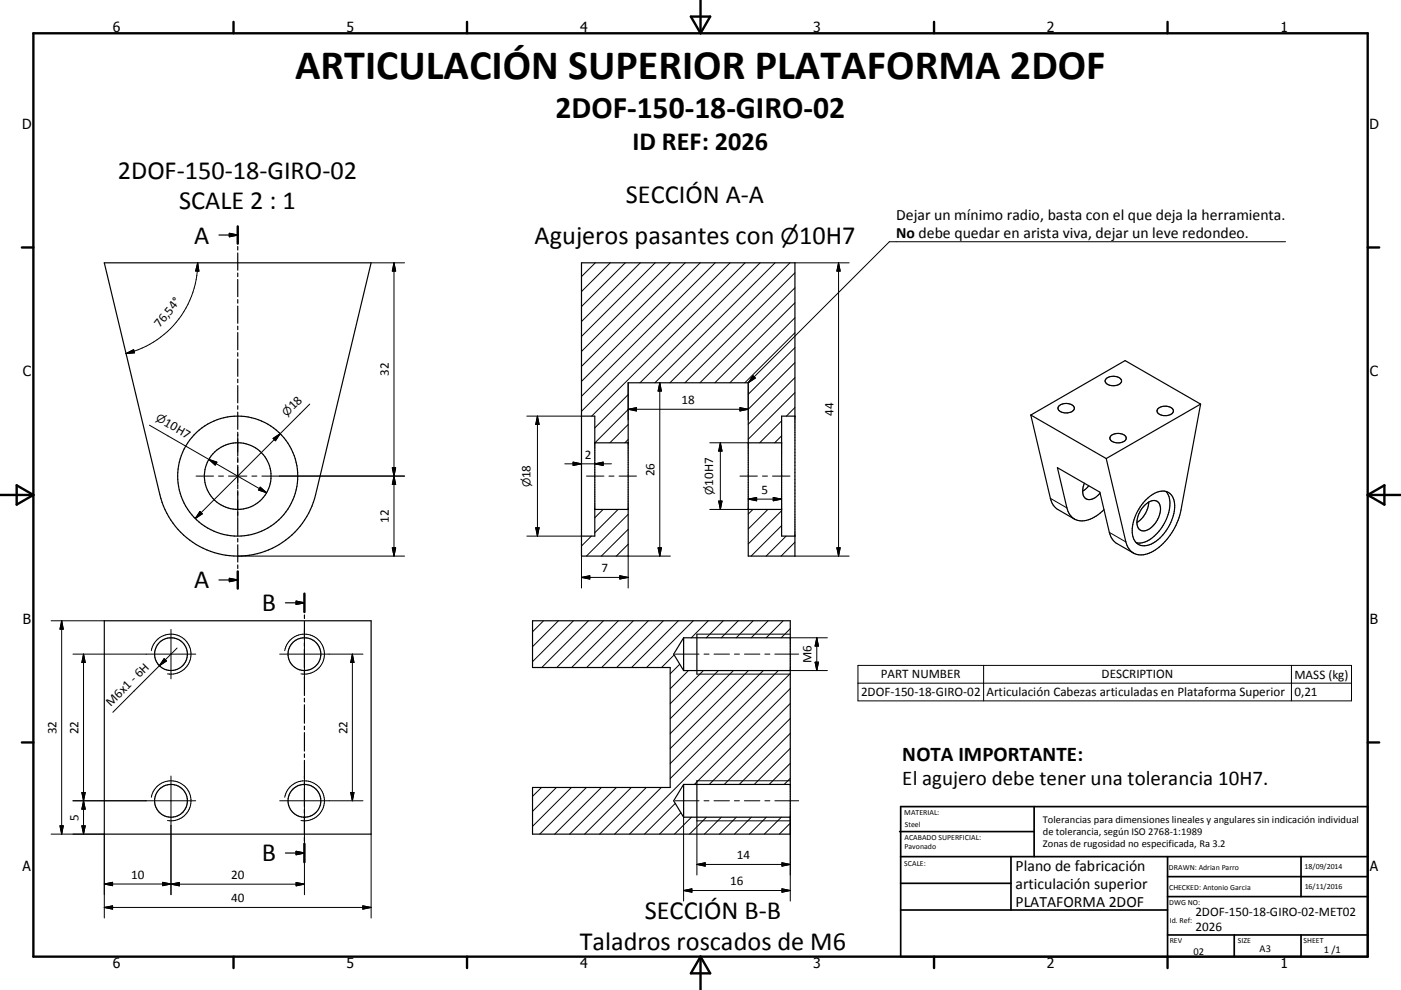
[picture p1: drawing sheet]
<svg xmlns="http://www.w3.org/2000/svg" width="420mm" height="297mm" viewBox="0 0 420 297" stroke-linecap="round" stroke-linejoin="round" font-family="sans-serif">
<g fill="none" stroke="#000" stroke-width=".36">
<path d="M31.3 78.8h80l-16.7 69.6a24 24 0 0 1-23.3 18.4 24 24 0 0 1-23.4-18.4zM65.6 70.5h5.7M68.8 70l2.5 .5-2.5 .5zM71.3 67.9v5.2M71.3 74v1M71.3 75.9v5.2M174.3 78.8h64v88h-14v-52h-36v52h-14zM71.3 81.9v1.1M71.3 83.9v5.1M71.3 89.9v1M71.3 91.8v5.2M71.3 97.8v1.1"/>
<path d="M71.3 99.8v5.1M71.3 105.8v1.1M71.3 107.7v5.2M71.3 113.8v1M71.3 115.7v5.2M331.6 113.7a3.2 3.2 0 0 1 4.6 .4 2.17 2.17 0 0 1-2.8 1.6 1.64 1.64 0 0 1-2-1.8zM71.3 121.7v1.1M71.3 123.7v5.1M71.3 129.7v1M71.3 131.6v5.2M71.3 137.6v1.1M71.3 139.6v5.1"/>
<path d="M174.3 124.8h4v36h-4M178.3 132.8h10M224.3 132.8h10M238.3 124.8h-4v36h4M309 124.5l5.9 25a5.1 5.1 0 0 0 2.3 3.4l4.9 2.8M309 124.5l22.7 13.1M317.5 121.8a3.2 3.2 0 0 1 4.6 .5 1.69 1.69 0 0 1-2.1 1.6 2.34 2.34 0 0 1-2.8-1.4zM333 130.8a3.2 3.2 0 0 1 4.6 .4 2.13 2.13 0 0 1-2.8 1.6 1.6 1.6 0 0 1-1.9-1.8zM347.1 122.6a3.2 3.2 0 0 1 4.7 .5 1.77 1.77 0 0 1-2.1 1.6 2.28 2.28 0 0 1-2.8-1.4zM359.9 121.2l-22.6-13-28.3 16.3M359.9 121.2l-5.8 31.8a17.9 17.9 0 0 1-10.1 13.1 4.6 4.6 0 0 1-6.5-3.5l-5.8-25M359.9 121.2l-28.2 16.4"/>
<path d="M71.3 145.6v1.1M71.3 147.6v5.1M71.3 153.6v1M71.3 155.5v5.2M178.3 152.8h10M224.3 152.8h10M322.2 155.8a5.1 5.1 0 0 1-2.3-3.4l-2.9-12.1 12.8 7.4 2.8 12a5.2 5.2 0 0 0 2.3 3.4l4.9 2.8M324.6 147.4a2.2 2.2 0 0 0 1.2 2.3 2.2 2.2 0 0 0 2.6-.4l1.4-1.4M325.1 145l-.5 2.4M326.4 145.7l-1.8 1.7M331 152.9a8.5 8.5 0 0 1-8.4 3.1l-.4-.2M343 151.8a3 3 0 0 1 4.4-1 6.2 6.2 0 0 1-1.8 7 2.8 2.8 0 0 1-4.3 .7 6.3 6.3 0 0 1 1.7-6.7z"/>
<path d="M343.6 149.9a6.3 6.3 0 0 1 6.4-2.3 4.9 4.9 0 0 1 2.1 5.8 13.3 13.3 0 0 1-7.9 10.2 3.6 3.6 0 0 1-4.8-3.8 13.9 13.9 0 0 1 4.2-9.9zM344.4 150.6a7.6 7.6 0 0 1-3.6 6.1M349.5 147.4a7.4 7.4 0 0 1 .5 7.6 11.9 11.9 0 0 1-8 7.9l-1.4-.1M65.6 174h5.7M68.8 173.5l2.5 .5-2.5 .5zM71.3 161.5v1.1M71.3 163.5v5.1M71.3 169.5v1M71.3 171.4v5.2M91.3 178.1v5.5M31.3 186.2h80v64h-80zM85.6 180.9h5.7"/>
<path d="M88.8 180.3l2.5 .6-2.5 .4zM91.3 184.5v1.1M91.3 186.4v5.6M91.3 192.8v1.1M91.3 194.7v5.6M159.7 186.2h77.2v64h-77.2v-13.9h41.2v-36h-41.2zM204.9 191.3l-2.9 4.9 2.9 5M204.9 191.3h32M204.9 191.3v9.9M208.9 190.3v11.9M91.3 201.2v1M91.3 203.1v5.5"/>
<path d="M91.3 209.5v1.1M91.3 211.4v5.6M91.3 217.9v1M91.3 219.8v5.5M204.9 201.2h32M91.3 226.2v1M91.3 228.1v5.6M91.3 234.6v1M91.3 236.5v5.5M204.9 235.3l-2.9 4.9 2.9 5M204.9 235.3h32M204.9 235.3v9.9"/>
<path d="M208.9 234.2v12.1M85.6 255.9h5.7M88.8 255.4l2.5 .5-2.5 .5zM91.3 242.9v1M91.3 244.8v5.6M91.3 251.2v1.1M91.3 253.1v5.6M204.9 245.2h32"/>
<circle cx="71.3" cy="142.8" r="18"/>
<circle cx="71.3" cy="142.8" r="10"/>
<circle cx="51.3" cy="196.2" r="4.9"/>
<circle cx="91.3" cy="196.2" r="4.9"/>
<circle cx="51.3" cy="240.3" r="4.9"/>
<circle cx="91.3" cy="240.3" r="4.9"/>
</g>
<g fill="none" stroke="#000" stroke-width=".3">
<path d="M59.3 78.8a28 28 0 0 1-21.5 27.3M59.3 78.8l.3 2.6-.9-.1zM111.3 78.8h10M118.1 78.8l.5 2.5h-1zM118.1 78.8v88M178.5 78.8l-4.2 4.2M183 78.8l-8.7 8.7M187.5 78.8l-13.2 13.2M192 78.8l-17.7 17.7M196.4 78.8l-22.1 22.1M200.9 78.8l-26.6 26.6M205.4 78.8l-31.1 31.1"/>
<path d="M209.9 78.8l-35.6 35.6M214.4 78.8l-40.1 40.1M218.9 78.8l-44.6 44.6M223.4 78.8l-46 46M227.9 78.8l-36 36M232.4 78.8l-36 36M236.8 78.8l-35.9 36M238.3 78.8h16.3M251.4 78.8v88M251.4 78.8l.5 2.5h-1zM385.4 72.5h-118.8l-42.3 42.3M238.3 99.8l-15 15"/>
<path d="M238.3 95.3l-19.5 19.5M238.3 90.8l-24 24M238.3 86.3l-28.5 28.5M238.3 81.8l-32.9 33M37.8 106.1l2.3-1.2 .2 .9zM188.3 118.4l-10 10M188.3 114.8v11.2M197.8 114.8v52M197.8 114.8l.5 2.5h-1zM224.3 114.8v11.2M225.7 112.7l.8 .7-2.2 1.4zM238.3 113.3l-14 14"/>
<path d="M238.3 108.8l-14 14M238.3 104.3l-14 14M238.3 117.8l-14 14M44.8 127.6l17.8 10.2M62.6 137.8l17.3 10M62.6 137.8l2.4 .9-.5 .8zM71.3 130.3v5.3M71.3 137.1v1.5M81.9 131.5l2.1-1.4-1.4 2.1zM92.9 121.2l-34.3 34.4M158 124.8h16.3M161.1 124.8v36"/>
<path d="M161.1 124.8l.5 2.5h-1zM169.3 139.1h14M171.8 138.6l2.5 .5-2.5 .6zM178.3 139.1l2.5-.5v1.1zM188.3 131.9l-1 .9M188.3 127.4l-5.5 5.4M188.3 122.9l-9.9 9.9M188.3 122.8h36M188.3 122.8l2.5-.5v1zM212.8 132.8h11.5M216 132.8v20M216 132.8l.5 2.5h-1z"/>
<path d="M221.8 122.3l2.5 .5-2.5 .5zM234.3 130.8l-2 2M234.3 126.3l-6.5 6.5M238.3 122.3l-2.5 2.5M58.8 142.8h5.2M59.9 153.4l.8 .8-2.1 1.4zM65.5 142.8h1.5M68.5 142.8h5.5M71.3 140.1v5.5M71.3 147.1v1.5M71.3 150.1v5.2M75.5 142.8h1.5"/>
<path d="M78 146.2l1.9 1.6-2.4-.8zM78.5 142.8h42.8M117.6 140.3l1 5h-1l1-5zM160.6 158.3h1l-.5 2.5zM175.8 142.8h5.3M180.8 152.8l-2.5 2.5M182.6 142.8h1.5M185.3 152.8l-7 7M185.6 142.8h5.2M188.3 158.8l-8 8M188.3 154.3l-12.5 12.5M212.8 152.8h11.5"/>
<path d="M215.5 150.3h1l-.5 2.5zM221.8 142.8h5.3M224.3 149.7h10M224.3 149.7l2.5-.4v.9zM225.7 152.8l-1.4 1.4M228.6 142.8h1.5M230.2 152.8l-5.9 5.9M231.6 142.8h5.2M231.8 149.3l2.5 .4-2.5 .5zM234.3 157.7l-9.1 9.1M234.3 153.2l-10 10M314.9 149.5l5 2.9"/>
<path d="M332.6 159.7l4.9 2.9M71.3 166.8h50M117.6 164.3h1l-.5 2.5zM158 160.8h16.3M174.3 173.2h14M174.3 173.2l2.5-.5v1zM174.3 166.8v9.6M177.3 160.8l-3 3M185.8 172.7l2.5 .5-2.5 .5zM188.3 163.3l-3.5 3.5M197.3 164.3h1l-.5 2.5zM201 166.8h-12.7v9.6"/>
<path d="M235.7 160.8l-6 6M238.3 162.7l-4.1 4.1M238.3 166.8h16.3M250.9 164.3h1l-.5 2.5zM15.3 186.2h16M18.5 186.2v64M18.5 186.2l.5 2.6h-1zM21.9 196.2h36.8M25 196.2l.6 2.6h-1.1zM25 196.2v54M45.4 195.2a6 6 0 0 1 6.9-4.9 6 6 0 0 1 4.9 7 6 6 0 0 1-7 4.9M49.2 197.6l.7 .7-2.1 1.4z"/>
<path d="M51.3 188.8v14.9M53.1 194.4l-19.3 19.3M83.9 196.2h24.9M85.3 195.2a6 6 0 0 1 7-4.9 6 6 0 0 1 4.9 7 6 6 0 0 1-7 4.9M91.3 188.8v14.9M105.6 196.2v44M105.6 196.2l.5 2.6h-1zM163 186.2l-3.3 3.3M167.4 186.2l-7.7 7.8M171.9 186.2l-12.2 12.3M176.4 186.2l-14 14.1M180.9 186.2l-14 14.1"/>
<path d="M185.4 186.2l-14 14.1M189.9 186.2l-14 14.1M194.4 186.2l-14 14.1M198.9 186.2l-14 14.1M202.1 196.5l-3.8 3.8M202.4 196.2h7.2M203.4 186.2l-14.1 14.1M203.8 199.3l-2.9 2.8M207.8 186.2l-14 14.1M208.9 190.3h28M211.1 196.2h1.5M212.3 186.2l-5 5.1"/>
<path d="M214.1 196.2h4.6M216.8 186.2l-5 5.1M220.2 196.2h1.5M221.3 186.2l-5.1 5.1M223.2 196.2h4.6M225.8 186.2l-5.1 5.1M229.3 196.2h1.5M230.3 186.2l-5.1 5.1M232.3 196.2h7.1M234.8 186.2l-5.1 5.1M236.9 188.6l-2.7 2.7M236.9 191.3h11.2"/>
<path d="M244.4 198.7h1l-.5 2.5zM244.9 191.3v9.9M244.9 191.3l.5 2.5h-1zM257.2 199.6h148v10.7h-148zM294.9 199.6v10.7M387.2 199.6v10.7M206.4 201.2l-5.5 5.4M208.9 202.2h28M210.9 201.2l-10 9.9M215.4 201.2l-14.5 14.4M219.9 201.2l-19 18.9M224.4 201.2l-23.5 23.4"/>
<path d="M228.8 201.2l-27.9 27.9M233.3 201.2l-32.4 32.4M236.9 215.6l-19.8 19.7M236.9 211.1l-24.3 24.2M236.9 206.6l-28.7 28.7M236.9 202.1l-48.2 48.1M236.9 201.2h11.2M257.2 205h148M24.5 237.8l1.1 5h-1.1l1.1-5zM45.4 239.2a6 6 0 0 1 6.9-4.9 6 6 0 0 1 4.9 7 6 6 0 0 1-7 4.9M51.3 232.8v35.6M85.3 239.2a6 6 0 0 1 7-4.9 6 6 0 0 1 4.9 7 6 6 0 0 1-7 4.9"/>
<path d="M91.3 232.8v35.6M105.1 237.8h1l-.5 2.4zM162.3 236.3l-2.6 2.6M166.8 236.3l-7.1 7.1M171.3 236.3l-11.6 11.6M175.8 236.3l-14 13.9M180.3 236.3l-14 13.9M184.8 236.3l-14 13.9M189.3 236.3l-14 13.9M193.8 236.3l-14 13.9M198.3 236.3l-14 13.9M208.9 234.2h28"/>
<path d="M236.9 233.5l-1.8 1.8M236.9 229l-6.3 6.3M236.9 224.5l-10.8 10.8M236.9 220l-15.3 15.3M15.3 250.2h16v25.2M18 247.8h1l-.5 2.4zM21.9 240.2h36.8M24.5 247.8h1.1l-.6 2.4zM83.9 240.2h24.9M111.3 250.2v25.2M202.4 240.2h7.2M202.5 241l-9.3 9.2"/>
<path d="M204.1 243.9l-6.4 6.3M204.9 245.2v25.1M207.3 245.2l-5.1 5M208.9 259.3h28M208.9 259.3l2.5-.5v1.1zM211.1 240.2h1.5M211.8 245.2l-5.1 5M214.1 240.2h4.6M216.3 245.2l-5.1 5M220.2 240.2h1.5M220.8 245.2l-5.1 5M223.2 240.2h4.6"/>
<path d="M225.3 245.2l-5.1 5M229.3 240.2h1.5M229.8 245.2l-5.1 5M232.3 240.2h7.1M234.3 245.2l-5.1 5M234.4 258.8l2.5 .5-2.5 .6zM236.9 246.3h-28v16.2M236.9 247l-3.3 3.2M236.9 245.2v25.1M31.3 272.2h80M31.3 272.2l2.5-.4v1zM31.3 265.2l2.5-.5v1z"/>
<path d="M31.3 265.2h20M48.8 264.7l2.5 .5-2.5 .5zM51.3 265.3h40M51.3 265.3l2.5-.5v1zM88.8 264.8l2.5 .5-2.5 .5zM108.8 271.8l2.5 .4-2.5 .6zM204.9 267.2h32M204.9 267.2l2.5-.5v1zM234.4 266.7l2.5 .5-2.5 .5z"/>
</g>
<g fill="none" stroke="#000" stroke-width=".71">
<path d="M10 10h400v277h-400zM70 6.6v3.4M140 6.6v3.4M207.1 5h5.8l-2.9 5zM210 0v10M280 6.6v3.4M350 6.6v3.4M6.6 74.2h3.4M71.3 67.9v5.2M410 74.2h3.5M0 148.5h10M5 145.6l5 2.9-5 2.9z"/>
<path d="M410 148.5h10.1M410 148.5l5.1-2.9v5.8zM71.3 171.4v5.2M91.3 178.1v5.5M6.6 222.7h3.4M410 222.7h3.5M91.3 253.1v5.6M70 287v3.4M140 287v3.4M210 287v10M210 287l2.9 5h-5.8zM280 287v3.4"/>
<path d="M350 287v3.4"/>
</g>
<g fill="none" stroke="#000" stroke-width=".51">
<path d="M269.7 249.5h40.3M270 242h140v45h-140zM270 257h140M303.1 257v16M310 242v15M350 257v30M390.1 257v12M270 265h33.1M270 273h80M350 269h60M350 263h60M350 280.5h60"/>
<path d="M370 280.5v6.5M390.1 280.5v6.5"/>
</g>
<path d="M68.8 70l2.5 .5-2.5 .5zM68.8 173.5l2.5 .5-2.5 .5zM88.8 180.3l2.5 .6-2.5 .4zM88.8 255.4l2.5 .5-2.5 .5z" fill="#000" stroke="#000" stroke-width=".36"/>
<g fill="#000" stroke="#000" stroke-width=".3">
<path d="M59.3 78.8l.3 2.6-.9-.1zM118.1 78.8l.5 2.5h-1zM251.4 78.8l.5 2.5h-1zM37.8 106.1l2.3-1.2 .2 .9zM197.8 114.8l.5 2.5h-1zM225.7 112.7l.8 .7-2.2 1.4zM62.6 137.8l2.4 .9-.5 .8zM81.9 131.5l2.1-1.4-1.4 2.1zM161.1 124.8l.5 2.5h-1zM171.8 138.6l2.5 .5-2.5 .6zM178.3 139.1l2.5-.5v1.1zM188.3 122.8l2.5-.5v1z"/>
<path d="M216 132.8l.5 2.5h-1zM221.8 122.3l2.5 .5-2.5 .5zM59.9 153.4l.8 .8-2.1 1.4zM78 146.2l1.9 1.6-2.4-.8zM117.6 140.3h1l-.5 2.5zM118.1 142.8l.5 2.5h-1zM160.6 158.3h1l-.5 2.5zM215.5 150.3h1l-.5 2.5zM224.3 149.7l2.5-.4v.9zM231.8 149.3l2.5 .4-2.5 .5zM117.6 164.3h1l-.5 2.5zM174.3 173.2l2.5-.5v1z"/>
<path d="M185.8 172.7l2.5 .5-2.5 .5zM197.3 164.3h1l-.5 2.5zM250.9 164.3h1l-.5 2.5zM18.5 186.2l.5 2.6h-1zM25 196.2l.6 2.6h-1.1zM49.2 197.6l.7 .7-2.1 1.4zM105.6 196.2l.5 2.6h-1zM244.4 198.7h1l-.5 2.5zM244.9 191.3l.5 2.5h-1zM24.5 237.8h1.1l-.6 2.4zM105.1 237.8h1l-.5 2.4zM18 247.8h1l-.5 2.4z"/>
<path d="M24.5 247.8h1.1l-.6 2.4zM25 240.2l.6 2.6h-1.1zM208.9 259.3l2.5-.5v1.1zM234.4 258.8l2.5 .5-2.5 .6zM31.3 272.2l2.5-.4v1zM31.3 265.2l2.5-.5v1zM48.8 264.7l2.5 .5-2.5 .5zM51.3 265.3l2.5-.5v1zM88.8 264.8l2.5 .5-2.5 .5zM108.8 271.8l2.5 .4-2.5 .6zM204.9 267.2l2.5-.5v1zM234.4 266.7l2.5 .5-2.5 .5z"/>
</g>
<text font-size="12.6" x="88.5" y="23.6">ARTICULACIÓN SUPERIOR PLATAFORMA 2DOF</text>
<text font-size="9.4" x="166.5" y="35.4">2DOF-150-18-GIRO-02</text>
<g font-size="7.9">
<text x="189.7" y="44.9">ID REF: 2026</text>
<text x="35.3" y="53.7">2DOF-150-18-GIRO-02</text>
<text x="53.8" y="62.7">SCALE 2 : 1</text>
<text x="187.6" y="61">SECCIÓN A-A</text>
<text x="58.3" y="73.1">A</text>
<text x="160.3" y="73.1">Agujeros pasantes con</text>
<text x="239.6" y="73.1">10H7</text>
<text x="58.3" y="176.5">A</text>
<text x="78.5" y="183.3">B</text>
<text x="78.5" y="258.4">B</text>
<text x="193.3" y="275.8">SECCIÓN B-B</text>
<text x="173.8" y="284.9">Taladros roscados de M6</text>
</g>
<text font-size="6.5" x="234" y="73.1">⌀</text>
<g font-size="6.3">
<text x="270.5" y="228.4">NOTA IMPORTANTE:</text>
<text x="270.5" y="235.6">El agujero debe tener una tolerancia 10H7.</text>
</g>
<g font-size="4.7">
<text x="268.6" y="66">Dejar un mínimo radio, basta con el que deja la herramienta.</text>
<text x="268.6" y="71.4">No debe quedar en arista viva, dejar un leve redondeo.</text>
<text x="304.5" y="261.2">Plano de fabricación</text>
<text x="304.5" y="266.6">articulación superior</text>
<text x="304.5" y="272">PLATAFORMA 2DOF</text>
</g>
<g font-size="4.2">
<text x="33.9" y="9.6">6</text>
<text x="103.9" y="9.6">5</text>
<text x="173.9" y="9.6">4</text>
<text x="243.8" y="9.6">3</text>
<text x="313.9" y="9.6">2</text>
<text x="383.9" y="9.6">1</text>
<text x="6.7" y="38.7">D</text>
<text x="410.5" y="38.7">D</text>
<text x="6.9" y="112.9">C</text>
<text x="410.7" y="112.9">C</text>
<text x="6.9" y="187.1">B</text>
<text x="410.7" y="187.1">B</text>
<text x="6.8" y="261.4">A</text>
<text x="410.7" y="261.4">A</text>
<text x="33.9" y="290.4">6</text>
<text x="103.9" y="290.4">5</text>
<text x="173.9" y="290.4">4</text>
<text x="243.8" y="290.4">3</text>
<text x="313.9" y="290.4">2</text>
<text x="383.9" y="290.4">1</text>
</g>
<g font-size="3.9">
<text x="47.9" y="98.6" transform="rotate(-52 47.9 98.6)">76,54°</text>
<text x="116.6" y="112.9" transform="rotate(-90 116.6 112.9)">32</text>
<text x="88" y="123.1" transform="rotate(-45 88 123.1)">18</text>
<text x="204.3" y="121.2">18</text>
<text x="249.9" y="124.9" transform="rotate(-90 249.9 124.9)">44</text>
<text x="48.9" y="127.5" transform="rotate(30 48.9 127.5)">10H7</text>
<text x="175.3" y="137.7">2</text>
<text x="159" y="143.4" transform="rotate(-90 159 143.4)">18</text>
<text x="196.3" y="142.8" transform="rotate(-90 196.3 142.8)">26</text>
<text x="213.8" y="145.7" transform="rotate(-90 213.8 145.7)">10H7</text>
<text x="228.3" y="148.2">5</text>
<text x="116.6" y="156.8" transform="rotate(-90 116.6 156.8)">12</text>
<text x="180.3" y="171.7">7</text>
<text x="243.3" y="198.9" transform="rotate(-90 243.3 198.9)">M6</text>
<text x="264.1" y="203.5">PART NUMBER</text>
<text x="330.3" y="203.5">DESCRIPTION</text>
<text x="388.1" y="203.6">MASS (kg)</text>
<text x="258.1" y="208.9">2DOF-150-18-GIRO-02</text>
<text x="295.7" y="209">Articulación Cabezas articuladas en Plataforma Superior</text>
<text x="388.1" y="208.9">0,21</text>
<text x="33.3" y="212.1" transform="rotate(-45 33.3 212.1)">M6x1 - 6H</text>
<text x="16.9" y="220.2" transform="rotate(-90 16.9 220.2)">32</text>
<text x="23.5" y="220.2" transform="rotate(-90 23.5 220.2)">22</text>
<text x="104.1" y="220.2" transform="rotate(-90 104.1 220.2)">22</text>
<text x="23.5" y="246.2" transform="rotate(-90 23.5 246.2)">5</text>
<text x="220.9" y="257.8">14</text>
<text x="39.3" y="263.7">10</text>
<text x="69.3" y="263.7">20</text>
<text x="218.9" y="265.6">16</text>
<text x="69.3" y="270.7">40</text>
<text x="358.4" y="274.9">2DOF-150-18-GIRO-02-MET02</text>
<text x="358.4" y="279.4">2026</text>
</g>
<g font-size="3.3">
<text x="86" y="125.1" transform="rotate(-45 86 125.1)">⌀</text>
<text x="46.6" y="126.1" transform="rotate(30 46.6 126.1)">⌀</text>
<text x="159" y="146.2" transform="rotate(-90 159 146.2)">⌀</text>
<text x="213.8" y="148.5" transform="rotate(-90 213.8 148.5)">⌀</text>
</g>
<g font-size="3.1">
<text x="312.7" y="246.8">Tolerancias para dimensiones lineales y angulares sin indicación individual</text>
<text x="312.7" y="250.4">de tolerancia, según ISO 2768-1:1989</text>
<text x="312.7" y="254">Zonas de rugosidad no especificada, Ra 3.2</text>
<text x="357.8" y="286.5">02</text>
<text x="377.6" y="285.6">A3</text>
<text x="396.9" y="285.9">1 /1</text>
</g>
<g font-size="2.4">
<text x="271.1" y="244.4">MATERIAL:</text>
<text x="271.2" y="252">ACABADO SUPERFICIAL:</text>
<text x="271.3" y="248">Steel</text>
<text x="271.2" y="254.7">Pavonado</text>
<text x="271.1" y="259.7">SCALE:</text>
<text x="350.4" y="260.9">DRAWN: Adrian Parro</text>
<text x="391.1" y="260.6">18/09/2014</text>
<text x="350.5" y="267">CHECKED: Antonio Garcia</text>
<text x="391.2" y="266.7">16/11/2016</text>
<text x="350.5" y="271.4">DWG NO:</text>
<text x="350.7" y="276.9">Id. Ref:</text>
<text x="350.7" y="282.8">REV</text>
<text x="371.1" y="282.9">SIZE</text>
<text x="390.8" y="283">SHEET</text>
</g>
</svg>
